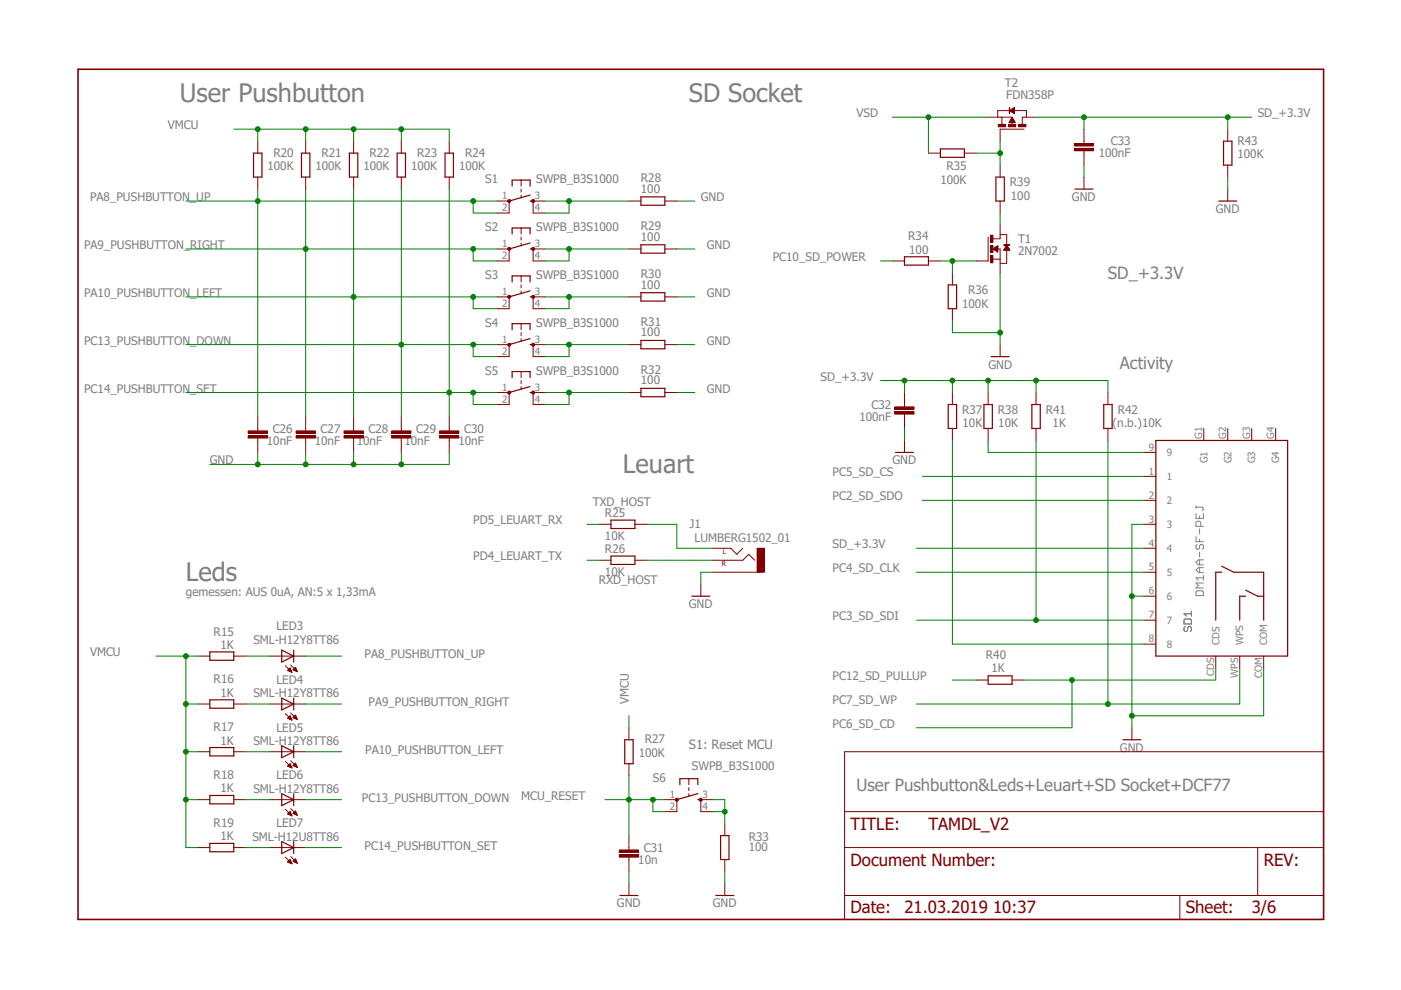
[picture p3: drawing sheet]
<svg xmlns="http://www.w3.org/2000/svg" width="297mm" height="210mm" viewBox="0 0 297 210" stroke-linecap="round" stroke-linejoin="round" font-family="sans-serif">
<g fill="none" stroke="#7f7f7f" stroke-width=".21">
<path d="M253.6 107.5h1.3l.2 .3v.2l-.2 .3M253.6 108.9v1h1.5v-1M253.6 107.2v.6M253.6 113.8v1.1h1.5M253.8 115.4l-.2 .3v.5l.2 .3h.3l.2-.3v-.5l.3-.3h.3l.2 .3v.5l-.2 .3M254.3 109.4v.5M254.3 112.1v1.1M254.3 114.3v.6M254.3 117.1v1M254.3 118.7v1.1M254.6 111.6v-.8l-.3-.3h-.5l-.2 .3v.8h1.5M255.1 118.7h-1l-.5 .5 .5 .6h1"/>
<path d="M251.3 132.8l-.3 .3v.5l.3 .3h.2l.3-.3v-.5l.2-.3h.3l.3 .3v.5l-.3 .3M251.3 131.2h1l.3 .3v.8h-1.6v-.8zM252.6 129.6v1M252.6 130.1h-1.6l.5 .5M253.6 125.5l.2-.2h1.1l.2 .2v.8h-1.5zM254.3 120.4v1M255.1 122v1M255.1 123.6h-1.5l.5 .5-.5 .6h1.5M255.1 122.5h-1.5l.5 .5M255.1 120.4h-1l-.5 .5 .5 .5h1"/>
</g>
<path d="M16.5 14.7h264.1v180.2h-264.1z" fill="none" stroke="#7f0000" stroke-width=".34"/>
<path d="M110.5 38.2v1.3M107.9 42.6v2.6M110.5 40.1v.6M110.5 41.4v.6M113 42.6v2.6M179.1 159.4h101.5v35.5h-101.5zM179.1 179.7h101.5M179.1 172.1h101.5M266.7 179.7v10.2M179.1 189.9h101.5M250.1 189.9v5" fill="none" stroke="#7f0000" stroke-width=".21"/>
<path d="M108.6 39.5v-1.3h3.8v1.3M112.4 42.6h.6M112.4 41.4l-4.5 1.2" fill="none" stroke="#7f0000" stroke-width=".25"/>
<path d="M107.7 42.4h.5v.4l-.3 .2-.2-.2-.1-.2z" fill-rule="evenodd" fill="#7f0000"/>
<path d="M107.7 42.4h.5v.4l-.3 .2-.2-.2-.1-.2z" fill="none" stroke="#7f0000" stroke-width=".21"/>
<path d="M112.8 42.4h.5v.4l-.3 .2-.2-.2-.1-.2z" fill-rule="evenodd" fill="#7f0000"/>
<path d="M105.4 42.6h2.5M105.4 45.2h2.5M107.9 52.8v2.5M110.5 48.3v1.3M110.5 50.2v.7M110.5 51.5v.7M112.8 42.4h.5v.4l-.3 .2-.2-.2-.1-.2zM113 42.6h2.6M113 45.2h2.6M113 52.8v2.5" fill="none" stroke="#7f0000" stroke-width=".21"/>
<path d="M108.6 49.6v-1.3h3.8v1.3M112.4 52.8h.6M112.4 51.5l-4.5 1.3" fill="none" stroke="#7f0000" stroke-width=".25"/>
<path d="M107.7 52.5h.5v.5h-.5l-.1-.2z" fill-rule="evenodd" fill="#7f0000"/>
<path d="M107.7 52.5h.5v.5h-.5l-.1-.2z" fill="none" stroke="#7f0000" stroke-width=".21"/>
<path d="M112.8 52.5h.5v.5h-.5l-.1-.2z" fill-rule="evenodd" fill="#7f0000"/>
<path d="M105.4 52.8h2.5M105.4 55.3h2.5M110.5 58.5v1.3M112.8 52.5h.5v.5h-.5l-.1-.2zM113 52.8h2.6M113 55.3h2.6M107.9 62.9v2.5M110.5 60.4v.6M110.5 61.7v.6M113 62.9v2.5" fill="none" stroke="#7f0000" stroke-width=".21"/>
<path d="M108.6 59.8v-1.3h3.8v1.3M112.4 62.9h.6M112.4 61.7l-4.5 1.2" fill="none" stroke="#7f0000" stroke-width=".25"/>
<path d="M107.7 62.7h.5v.5h-.5l-.1-.3z" fill-rule="evenodd" fill="#7f0000"/>
<path d="M107.7 62.7h.5v.5h-.5l-.1-.3z" fill="none" stroke="#7f0000" stroke-width=".21"/>
<path d="M112.8 62.7h.5v.5h-.5l-.1-.3z" fill-rule="evenodd" fill="#7f0000"/>
<path d="M105.4 62.9h2.5M105.4 65.4h2.5M107.9 73.1v2.5M110.5 68.6v1.3M110.5 70.5v.7M110.5 71.8v.6M112.8 62.7h.5v.5h-.5l-.1-.3zM113 62.9h2.6M113 65.4h2.6M113 73.1v2.5" fill="none" stroke="#7f0000" stroke-width=".21"/>
<path d="M108.6 69.9v-1.3h3.8v1.3M112.4 73.1h.6M112.4 71.8l-4.5 1.3" fill="none" stroke="#7f0000" stroke-width=".25"/>
<path d="M107.7 72.9h.5v.4h-.5l-.1-.2z" fill-rule="evenodd" fill="#7f0000"/>
<path d="M107.7 72.9h.5v.4h-.5l-.1-.2z" fill="none" stroke="#7f0000" stroke-width=".21"/>
<path d="M112.8 72.9h.5v.4h-.5l-.1-.2z" fill-rule="evenodd" fill="#7f0000"/>
<path d="M105.4 73.1h2.5M105.4 75.6h2.5M110.5 78.8v1.3M112.8 72.9h.5v.4h-.5l-.1-.2zM113 73.1h2.6M113 75.6h2.6M107.9 83.2v2.6M110.5 80.7v.6M110.5 82v.6M113 83.2v2.6" fill="none" stroke="#7f0000" stroke-width=".21"/>
<path d="M108.6 80.1v-1.3h3.8v1.3M112.4 83.2h.6M112.4 82l-4.5 1.2" fill="none" stroke="#7f0000" stroke-width=".25"/>
<path d="M107.7 83l.2-.1 .3 .1v.5h-.5l-.1-.3z" fill-rule="evenodd" fill="#7f0000"/>
<path d="M107.7 83l.2-.1 .3 .1v.5h-.5l-.1-.3z" fill="none" stroke="#7f0000" stroke-width=".21"/>
<path d="M112.8 83l.2-.1 .3 .1v.5h-.5l-.1-.3z" fill-rule="evenodd" fill="#7f0000"/>
<g fill="none" stroke="#7f0000" stroke-width=".21">
<path d="M54.6 29.9v2.6M54.6 37.5v2.6M64.8 29.9v2.6M64.8 37.5v2.6M75 29.9v2.6M75 37.5v2.6M85.1 29.9v2.6M85.1 37.5v2.6M95.2 29.9v2.6M95.2 37.5v2.6M133.3 42.6h2.6M133.3 52.8h2.6"/>
<path d="M141 42.6h2.5M141 52.8h2.5M133.3 62.9h2.6M133.3 73.1h2.6M141 62.9h2.5M141 73.1h2.5M95.2 90.8v.6M95.2 92.9v.5M105.4 83.2h2.5M105.4 85.8h2.5M112.8 83l.2-.1 .3 .1v.5h-.5l-.1-.3zM113 83.2h2.6"/>
<path d="M113 85.8h2.6M133.3 83.2h2.6M141 83.2h2.5M41.9 139.1h2.6M49.6 139.1h2.5"/>
</g>
<path d="M53.8 32.5h1.7v5h-1.7zM63.9 32.5h1.8v5h-1.8zM74.1 32.5h1.8v5h-1.8zM84.2 32.5h1.8v5h-1.8zM94.4 32.5h1.7v5h-1.7zM135.9 41.7h5.1v1.8h-5.1zM135.9 51.9h5.1v1.8h-5.1zM135.9 62.1h5.1v1.7h-5.1zM135.9 72.2h5.1v1.8h-5.1zM135.9 82.3h5.1v1.8h-5.1zM44.5 138.2h5.1v1.8h-5.1z" fill="none" stroke="#7f0000" stroke-width=".25"/>
<path d="M93.2 91.4h4.1v.5h-4.1z" fill-rule="evenodd" fill="#7f0000"/>
<path d="M93.2 91.4h4.1v.5h-4.1z" fill="none" stroke="#7f0000" stroke-width=".21"/>
<path d="M93.2 92.4h4.1v.5h-4.1z" fill-rule="evenodd" fill="#7f0000"/>
<path d="M85.1 90.8v.6M85.1 92.9v.5M93.2 92.4h4.1v.5h-4.1zM95.2 88.3v2.5M95.2 93.4v2.5" fill="none" stroke="#7f0000" stroke-width=".21"/>
<path d="M83.1 91.4h4v.5h-4z" fill-rule="evenodd" fill="#7f0000"/>
<path d="M83.1 91.4h4v.5h-4z" fill="none" stroke="#7f0000" stroke-width=".21"/>
<path d="M83.1 92.4h4v.5h-4z" fill-rule="evenodd" fill="#7f0000"/>
<path d="M75 90.8v.6M75 92.9v.5M83.1 92.4h4v.5h-4zM85.1 88.3v2.5M85.1 93.4v2.5" fill="none" stroke="#7f0000" stroke-width=".21"/>
<path d="M72.9 91.4h4.1v.5h-4.1z" fill-rule="evenodd" fill="#7f0000"/>
<path d="M72.9 91.4h4.1v.5h-4.1z" fill="none" stroke="#7f0000" stroke-width=".21"/>
<path d="M72.9 92.4h4.1v.5h-4.1z" fill-rule="evenodd" fill="#7f0000"/>
<path d="M64.8 90.8v.6M64.8 92.9v.5M72.9 92.4h4.1v.5h-4.1zM75 88.3v2.5M75 93.4v2.5" fill="none" stroke="#7f0000" stroke-width=".21"/>
<path d="M62.8 91.4h4v.5h-4z" fill-rule="evenodd" fill="#7f0000"/>
<path d="M62.8 91.4h4v.5h-4z" fill="none" stroke="#7f0000" stroke-width=".21"/>
<path d="M62.8 92.4h4v.5h-4z" fill-rule="evenodd" fill="#7f0000"/>
<path d="M54.6 90.8v.6M54.6 92.9v.5M62.8 92.4h4v.5h-4zM64.8 88.3v2.5M64.8 93.4v2.5" fill="none" stroke="#7f0000" stroke-width=".21"/>
<path d="M52.6 91.4h4.1v.5h-4.1z" fill-rule="evenodd" fill="#7f0000"/>
<path d="M52.6 91.4h4.1v.5h-4.1z" fill="none" stroke="#7f0000" stroke-width=".21"/>
<path d="M52.6 92.4h4.1v.5h-4.1z" fill-rule="evenodd" fill="#7f0000"/>
<g fill="none" stroke="#7f0000" stroke-width=".21">
<path d="M229.8 29.9v.5M229.8 32v.5M52.6 92.4h4.1v.5h-4.1zM54.6 88.3v2.5M54.6 93.4v2.5M201.9 83.2v2.6M201.9 90.8v2.6M209.5 83.2v2.6M209.5 90.8v2.6M57.2 139.1h7.6M41.9 149.3h2.6M41.9 159.4h2.6"/>
<path d="M49.6 149.3h2.5M49.6 159.4h2.5M57.2 149.3h7.6M57.2 159.4h7.6M60.5 141.1l1.4 1.4M60.5 151.3l1.4 1.4M61 152.3l.5-.5 .4 .9zM61 152.3h.7M61 142.1h.7M61.1 142.2h.6M61.1 152.2h.6M61.1 142h.5"/>
<path d="M61.2 152.1h.4M61.2 141.9h.4M61.2 152.4h.6M61.3 152h.3M61.3 142.3h.5M61.3 141.8h.3M61.3 151.9h.2M61.4 141.7h.1M61.4 152.5h.4M61.4 151.8h.1M61.5 142.4h.3M61.5 141.6h.1"/>
<path d="M61.5 141.6l-.5 .6 .9 .3M61.5 141.6l.4 .9M61.6 141l1.4 1.4M61.6 151.2l1.4 1.3M61.6 152.6h.2M61.7 142.5h.1M61.8 152.7h.1M62.1 142h.8M62.1 142l.5-.5 .4 .9zM62.1 152.1l.5-.5 .4 .9zM62.2 152.1h.6M62.2 141.9h.6"/>
<path d="M62.2 152.2h.7M62.3 152h.5M62.3 142.1h.6M62.3 141.8h.5M62.4 151.9h.4M62.4 141.7h.3M62.4 152.3h.5M62.4 151.8h.3M62.5 141.6h.2M62.5 142.2h.4M62.5 151.8h.2M62.6 141.6h.1"/>
<path d="M62.6 151.7h.1M62.6 152.4h.3M62.7 142.3h.2M62.9 152.5h.1M62.9 142.4h.1M240 154.3v2.5M41.9 169.5h2.6M41.9 179.7h2.6M49.6 169.5h2.5M49.6 179.7h2.5M57.2 169.5h7.6M57.2 179.7h7.6"/>
<path d="M60.5 161.4l1.4 1.4M60.5 171.6l1.4 1.4M61 162.4l.9 .4M61 162.4l.5-.5 .4 .9M61 162.4h.7M61 172.6h.7M61.1 162.3h.6M61.1 172.6h.6M61.1 172.5h.5M61.2 162.5h.5M61.2 162.3h.4M61.2 172.4h.4"/>
<path d="M61.3 162.2h.3M61.3 172.7h.5M61.3 172.3h.3M61.3 162.6h.5M61.3 162.1h.2M61.4 172.2h.1M61.5 162h.1M61.5 172.1h.1M61.5 172.1l-.5 .5 .9 .4M61.5 172.1l.4 .9M61.5 172.8h.3M61.5 162.7h.3"/>
<path d="M61.6 161.3l1.4 1.4M61.6 171.4l1.4 1.4M61.7 172.9h.1M61.8 162.8h.1M62.1 162.3l.5-.5 .4 .9zM62.1 172.5h.8M62.1 172.5l.9 .3M62.1 172.5l.5-.5 .4 .8M62.2 162.3h.7M62.2 162.3h.6M62.2 172.4h.6M62.3 162.2h.5"/>
<path d="M62.3 172.6h.6M62.3 172.3h.5M62.4 162.1h.3M62.4 162.4h.5M62.4 172.2h.3M62.5 162h.2M62.5 172.1h.2M62.5 172.6h.4M62.6 161.9h.1M62.6 172h.1M62.6 162.5h.3M62.7 172.7h.2"/>
<path d="M62.8 162.6h.2M62.9 172.8h.1M63 162.7h.1M60.5 181.7l1.4 1.4M61 182.8l.5-.6 .4 .9zM61 182.8h.7M61 182.7h.7M61.1 182.6h.5M61.2 182.9h.6M61.3 182.5h.3M61.3 182.4h.2M61.4 183h.4"/>
<path d="M61.4 182.3h.1M61.6 181.6l1.4 1.4M61.6 183h.2M61.8 183.1h.1M62.1 182.6h.7M62.1 182.6l.9 .4M62.1 182.6l.5-.5 .4 .9M62.3 182.7h.6M62.3 182.5h.5M62.4 182.4h.4M62.4 182.8h.5M62.4 182.3h.3"/>
<path d="M62.5 182.2h.2M62.6 182.2h.1M62.6 182.9h.3M62.9 183h.1"/>
</g>
<g fill="none" stroke="#7f0000" stroke-width=".25">
<path d="M201 85.8h1.8v5h-1.8zM208.6 85.8h1.8v5h-1.8zM59.7 137.8l2.6 1.3-2.6 1.3zM62.3 137.8v2.6M44.5 148.4h5.1v1.8h-5.1zM44.5 158.5h5.1v1.8h-5.1zM59.7 148l2.6 1.3-2.6 1.2zM59.7 158.1l2.6 1.3-2.6 1.3zM62.3 148v2.5M62.3 158.1v2.6M238.1 156.8h3.8M44.5 168.7h5.1v1.7h-5.1z"/>
<path d="M44.5 178.8h5.1v1.8h-5.1zM59.7 168.3l2.6 1.2-2.6 1.3zM59.7 178.4l2.6 1.3-2.6 1.3zM62.3 168.3v2.5M62.3 178.4v2.6"/>
</g>
<path d="M227.8 31.5h4.1v.5h-4.1z" fill-rule="evenodd" fill="#7f0000"/>
<path d="M227.8 31.5h4.1v.5h-4.1z" fill="none" stroke="#7f0000" stroke-width=".21"/>
<path d="M227.8 30.4h4.1v.5h-4.1z" fill-rule="evenodd" fill="#7f0000"/>
<path d="M212 35v2.5M227.8 30.4h4.1v.5h-4.1zM229.8 27.4v2.5M229.8 32.5v2.5M212 42.6v2.6" fill="none" stroke="#7f0000" stroke-width=".21"/>
<path d="M211.2 37.5h1.7v5.1h-1.7z" fill="none" stroke="#7f0000" stroke-width=".25"/>
<path d="M216 26.4h1.5v.5h-1.5z" fill-rule="evenodd" fill="#7f0000"/>
<path d="M216 26.4h1.5v.5h-1.5z" fill="none" stroke="#7f0000" stroke-width=".21"/>
<path d="M213.8 26.4h1.5v.5h-1.5z" fill-rule="evenodd" fill="#7f0000"/>
<path d="M213.8 26.4h1.5v.5h-1.5z" fill="none" stroke="#7f0000" stroke-width=".21"/>
<path d="M211.7 26.4h1.5v.5h-1.5z" fill-rule="evenodd" fill="#7f0000"/>
<path d="M211.7 26.4h1.5v.5h-1.5z" fill="none" stroke="#7f0000" stroke-width=".21"/>
<path d="M214 22.8l.1 1.3z" fill-rule="evenodd" fill="#7f0000"/>
<g fill="none" stroke="#7f0000" stroke-width=".21">
<path d="M196.8 32.5h2.6M204.5 32.5h2.5M209.5 24.8h5.1v1.7M211.5 24.8v-1.3h6.1v1.3M212.4 24.8v1.6M214 22.8l.1 1.3zM214 25.9h1.2M214 25.9h1.1M214.1 25.8h1M214.1 23.5l1-.7v1.3zM214.1 25.7h1M214.2 25.7h.8"/>
<path d="M214.2 25.6h.8M214.2 23.5h.9M214.2 23.4h.9M214.3 25.5h.6M214.3 25.4h.6M214.3 23.6h.8M214.3 23.3h.8M214.4 25.4h.4M214.4 23.6h.7M214.4 25.2h.4M214.4 23.3h.7M214.5 25.2h.3"/>
<path d="M214.5 23.2h.6M214.5 25.1h.2M214.5 25.1h.1M214.5 23.7h.6M214.6 25l.6 1h-1.3zM214.6 25h.1M214.6 23.8h.5M214.6 23.1h.5M214.7 23.8h.4M214.7 23.1h.4M214.8 23h.3M214.8 23.9h.3"/>
<path d="M214.9 22.9h.2M214.9 24h.2M215 22.9h.1M215 24l.1 .1M217.1 27.4h-5.1v2.5M219.7 24.8h-3v1.6"/>
</g>
<path d="M199.4 31.6h5.1v1.8h-5.1z" fill="none" stroke="#7f0000" stroke-width=".25"/>
<path d="M210 49.9h.5v1.5h-.5z" fill-rule="evenodd" fill="#7f0000"/>
<path d="M210 49.9h.5v1.5h-.5z" fill="none" stroke="#7f0000" stroke-width=".21"/>
<path d="M210 52h.5v1.6h-.5z" fill-rule="evenodd" fill="#7f0000"/>
<path d="M210 52h.5v1.6h-.5z" fill="none" stroke="#7f0000" stroke-width=".21"/>
<path d="M210 54.2h.5v1.5h-.5z" fill-rule="evenodd" fill="#7f0000"/>
<path d="M210 54.2h.5v1.5h-.5z" fill="none" stroke="#7f0000" stroke-width=".21"/>
<path d="M212.8 51.9l1.3 .1z" fill-rule="evenodd" fill="#7f0000"/>
<g fill="none" stroke="#7f0000" stroke-width=".21">
<path d="M229.8 37.5v2.6M189.2 55.3h2.6M196.8 55.3h2.6M201.9 57.9v2.5M209.5 50.2v5.1h-2.5M210.5 54.9h1.5M210.5 52.8l1-.6v1.2zM210.6 52.7h.9M210.6 52.8h.9M210.7 52.9h.8M210.8 52.6h.7M210.9 53h.6"/>
<path d="M210.9 52.6h.6M210.9 52.5h.6M211 53.1h.5M211.1 52.4h.4M211.2 53.2h.3M211.2 52.4h.3M211.3 52.3h.2M211.3 53.3h.2M211.4 52.2h.1M211.4 53.3h.1M211.5 52.2h.1M211.5 53.4h.1"/>
<path d="M211.5 52.8h.5v5.1M212 47.7v2.9h-1.5M212 49.7h1.4v2.3M212.8 51.9l1.3 .1zM212.8 53h1.3M212.9 52.9h1.1M213 52.8h.9M213 52.7h.9M213.1 52.6h.7M213.1 52.5h.7M213.2 52.4h.5M213.3 52.3h.4"/>
<path d="M213.3 52.2h.3M213.4 52.2h.2M213.4 52.1h.1M213.4 53v2.8h-1.4M213.4 52l.7 1h-1.3zM201.9 65.4v2.6M212 73.1v2.5M191.8 85.8v.5M191.8 87.8v.5M219.7 83.2v2.6M219.7 90.8v2.6M234.9 83.2v2.6"/>
<path d="M234.9 90.8v2.6M242.5 95.9h2.6M255.2 90.8v2.6M260.3 90.8v2.6M265.4 90.8v2.6M270.5 90.8v2.6M242.5 101h2.6M242.5 106.1h2.6M242.5 111.2h2.6M242.5 116.2h2.6M242.5 121.3h2.6M242.5 126.4h2.6"/>
<path d="M242.5 131.5h2.6M242.5 136.6h2.6M257.8 139.1v2.5M262.8 139.1v2.5M267.9 139.1v2.5"/>
</g>
<path d="M191.8 54.4h5v1.8h-5zM227.9 40.1h3.8M201 60.4h1.8v5h-1.8zM210.1 75.6h3.8M218.8 85.8h1.8v5h-1.8zM234 85.8h1.8v5h-1.8zM245.1 93.4h27.9v45.7h-27.9zM259 120.1l2.6 1.2h6.3v10.2M259 121.3h-1.2v10.2M264.1 126.4h-1.3v5.1M264.1 125.1l2.6 1.3h1.2" fill="none" stroke="#7f0000" stroke-width=".25"/>
<path d="M189.7 87.3h4.1v.5h-4.1z" fill-rule="evenodd" fill="#7f0000"/>
<path d="M189.7 87.3h4.1v.5h-4.1z" fill="none" stroke="#7f0000" stroke-width=".21"/>
<path d="M189.7 86.3h4.1v.5h-4.1z" fill-rule="evenodd" fill="#7f0000"/>
<g fill="none" stroke="#7f0000" stroke-width=".21">
<path d="M260.3 27.4v2.5M260.3 35v2.5M260.3 40.1v2.5M189.7 86.3h4.1v.5h-4.1zM191.8 83.2v2.6M191.8 88.3v2.5M191.8 93.4v2.5M127 118.8h2.5M127 111.2h2.5M134.6 118.8h2.6M134.6 111.2h2.6M153.7 118.8h3.8l1.2-1.3 1.3 1.3"/>
<path d="M153.7 116.2h1.2l1.3 1.3 1.3-1.3M148.6 123.9v2.5M153.7 121.3h7.6"/>
</g>
<path d="M259.4 29.9h1.8v5.1h-1.8zM258.4 42.6h3.8M189.9 95.9h3.8M129.5 117.9h5.1v1.8h-5.1zM129.5 110.3h5.1v1.8h-5.1zM146.7 126.4h3.8" fill="none" stroke="#7f0000" stroke-width=".25"/>
<path d="M160.5 116.2h1.5v5.1h-1.5z" fill-rule="evenodd" fill="#7f0000"/>
<path d="M151.1 118.8h2.6M151.1 116.2h2.6M160.5 116.2h1.5v5.1h-1.5zM151.1 121.3h2.6M207 144.2h2.5M214.6 144.2h2.5M143.5 169.5v2.6M146 165.1v1.3M146 167v.6M146 168.3v.6M148.6 169.5v2.6" fill="none" stroke="#7f0000" stroke-width=".21"/>
<path d="M209.5 143.3h5.1v1.8h-5.1zM144.1 166.4v-1.3h3.9v1.3M148 169.5h.6M148 168.3l-4.5 1.2" fill="none" stroke="#7f0000" stroke-width=".25"/>
<path d="M143.3 169.3l.2-.1 .3 .1v.5h-.5z" fill-rule="evenodd" fill="#7f0000"/>
<path d="M143.3 169.3l.2-.1 .3 .1v.5h-.5z" fill="none" stroke="#7f0000" stroke-width=".21"/>
<path d="M148.3 169.3l.3-.1 .2 .1 .1 .2-.1 .3h-.5z" fill-rule="evenodd" fill="#7f0000"/>
<path d="M133.3 154.3v2.5M133.3 161.9v2.6M133.3 179.7v.5M141 169.5h2.5M141 172.1h2.5M148.3 169.3l.3-.1 .2 .1 .1 .2-.1 .3h-.5zM148.6 169.5h2.5M148.6 172.1h2.5M153.7 174.6v2.6M133.3 181.7v.5M153.7 182.2v2.6" fill="none" stroke="#7f0000" stroke-width=".21"/>
<path d="M132.5 156.8h1.7v5.1h-1.7zM152.8 177.2h1.8v5h-1.8z" fill="none" stroke="#7f0000" stroke-width=".25"/>
<path d="M131.3 180.2h4.1v.5h-4.1z" fill-rule="evenodd" fill="#7f0000"/>
<path d="M131.3 180.2h4.1v.5h-4.1z" fill="none" stroke="#7f0000" stroke-width=".21"/>
<path d="M131.3 181.2h4.1v.5h-4.1z" fill-rule="evenodd" fill="#7f0000"/>
<path d="M133.3 177.2v2.5M131.3 181.2h4.1v.5h-4.1zM133.3 182.2v2.6M133.3 187.3v2.6M153.7 187.3v2.6" fill="none" stroke="#7f0000" stroke-width=".21"/>
<path d="M131.4 189.9h3.9M151.8 189.9h3.8" fill="none" stroke="#7f0000" stroke-width=".25"/>
<path d="M143.5 42.6h3.8M143.5 52.8h3.8M143.5 62.9h3.8M143.5 73.1h3.8M75 95.9v2.6M85.1 95.9v2.6h-20.3M143.5 83.2h3.8" fill="none" stroke="#007f00" stroke-width=".21"/>
<circle cx="75" cy="98.5" r=".51" fill="#007f00"/>
<g fill="none" stroke="#007f00" stroke-width=".21">
<path d="M64.8 95.9v2.6h-10.2"/>
<circle cx="75" cy="98.5" r=".51"/>
</g>
<circle cx="64.8" cy="98.5" r=".51" fill="#007f00"/>
<g fill="none" stroke="#007f00" stroke-width=".21">
<path d="M54.6 95.9v2.6h-10.1"/>
<circle cx="64.8" cy="98.5" r=".51"/>
</g>
<circle cx="54.6" cy="98.5" r=".51" fill="#007f00"/>
<g fill="none" stroke="#007f00" stroke-width=".21">
<path d="M95.2 95.9v2.6h-10.1"/>
<circle cx="54.6" cy="98.5" r=".51"/>
</g>
<circle cx="85.1" cy="98.5" r=".51" fill="#007f00"/>
<g fill="none" stroke="#007f00" stroke-width=".21">
<path d="M242.5 111.2h-2.5v43.1M240 126.4h2.5"/>
<circle cx="85.1" cy="98.5" r=".51"/>
</g>
<circle cx="240" cy="126.4" r=".51" fill="#007f00"/>
<g fill="none" stroke="#007f00" stroke-width=".21">
<path d="M267.9 141.6v10.2h-27.9"/>
<circle cx="240" cy="126.4" r=".51"/>
</g>
<circle cx="240" cy="151.8" r=".51" fill="#007f00"/>
<g fill="none" stroke="#007f00" stroke-width=".21">
<path d="M212 57.9v15.2M201.9 68v2.5h10.1"/>
<circle cx="240" cy="151.8" r=".51"/>
</g>
<circle cx="212" cy="70.5" r=".51" fill="#007f00"/>
<g fill="none" stroke="#007f00" stroke-width=".21">
<path d="M229.8 35v2.5M260.3 37.5v2.6M115.6 42.6h17.7M120.6 42.6v2.6h-5M191.8 90.8v2.6M52.1 139.1h5.1M151.1 121.3h-2.5v2.6M133.3 184.8v2.5M153.7 184.8v2.5"/>
<circle cx="212" cy="70.5" r=".51"/>
</g>
<circle cx="120.6" cy="42.6" r=".51" fill="#007f00"/>
<g fill="none" stroke="#007f00" stroke-width=".21">
<path d="M115.6 52.8h17.7M120.6 52.8v2.5h-5"/>
<circle cx="120.6" cy="42.6" r=".51"/>
</g>
<circle cx="120.6" cy="52.8" r=".51" fill="#007f00"/>
<g fill="none" stroke="#007f00" stroke-width=".21">
<path d="M115.6 62.9h17.7M120.6 62.9v2.5h-5"/>
<circle cx="120.6" cy="52.8" r=".51"/>
</g>
<circle cx="120.6" cy="62.9" r=".51" fill="#007f00"/>
<g fill="none" stroke="#007f00" stroke-width=".21">
<path d="M115.6 73.1h17.7M120.6 73.1v2.5h-5"/>
<circle cx="120.6" cy="62.9" r=".51"/>
</g>
<circle cx="120.6" cy="73.1" r=".51" fill="#007f00"/>
<g fill="none" stroke="#007f00" stroke-width=".21">
<path d="M115.6 83.2h17.7M120.6 83.2v2.6h-5"/>
<circle cx="120.6" cy="73.1" r=".51"/>
</g>
<circle cx="120.6" cy="83.2" r=".51" fill="#007f00"/>
<g fill="none" stroke="#007f00" stroke-width=".21">
<path d="M194.3 121.3h48.2M52.1 149.3h5.1M52.1 159.4h5.1M257.8 141.6v2.6h-40.7M52.1 169.5h5.1M52.1 179.7h5.1"/>
<circle cx="120.6" cy="83.2" r=".51"/>
</g>
<circle cx="227.3" cy="144.2" r=".51" fill="#007f00"/>
<g fill="none" stroke="#007f00" stroke-width=".21">
<path d="M234.9 93.4v55.9M227.3 144.2v10.1h-33M262.8 141.6v7.7h-68.5"/>
<circle cx="227.3" cy="144.2" r=".51"/>
</g>
<circle cx="234.9" cy="149.3" r=".51" fill="#007f00"/>
<g fill="none" stroke="#007f00" stroke-width=".21">
<path d="M209.5 80.7v2.5M219.7 80.7h-17.8v2.5"/>
<circle cx="234.9" cy="149.3" r=".51"/>
</g>
<circle cx="209.5" cy="80.7" r=".51" fill="#007f00"/>
<g fill="none" stroke="#007f00" stroke-width=".21">
<path d="M234.9 80.7h-15.2v2.5"/>
<circle cx="209.5" cy="80.7" r=".51"/>
</g>
<circle cx="219.7" cy="80.7" r=".51" fill="#007f00"/>
<g fill="none" stroke="#007f00" stroke-width=".21">
<path d="M191.8 80.7h10.1"/>
<circle cx="219.7" cy="80.7" r=".51"/>
</g>
<circle cx="201.9" cy="80.7" r=".51" fill="#007f00"/>
<g fill="none" stroke="#007f00" stroke-width=".21">
<path d="M186.7 80.7h5.1v2.5M234.9 80.7v2.5"/>
<circle cx="201.9" cy="80.7" r=".51"/>
</g>
<circle cx="191.8" cy="80.7" r=".51" fill="#007f00"/>
<g fill="none" stroke="#007f00" stroke-width=".21">
<path d="M219.7 24.8h45.7M229.8 24.8v2.6"/>
<circle cx="191.8" cy="80.7" r=".51"/>
</g>
<circle cx="229.8" cy="24.8" r=".51" fill="#007f00"/>
<g fill="none" stroke="#007f00" stroke-width=".21">
<path d="M260.3 24.8v2.6"/>
<circle cx="229.8" cy="24.8" r=".51"/>
</g>
<circle cx="260.3" cy="24.8" r=".51" fill="#007f00"/>
<g fill="none" stroke="#007f00" stroke-width=".21">
<path d="M207 32.5h5M212 29.9v5.1M194.3 116.2h48.2"/>
<circle cx="260.3" cy="24.8" r=".51"/>
</g>
<circle cx="212" cy="32.5" r=".51" fill="#007f00"/>
<g fill="none" stroke="#007f00" stroke-width=".21">
<path d="M199.4 55.3h7.6M201.9 55.3v2.6M212 45.2v2.5"/>
<circle cx="212" cy="32.5" r=".51"/>
</g>
<circle cx="201.9" cy="55.3" r=".51" fill="#007f00"/>
<g fill="none" stroke="#007f00" stroke-width=".21">
<path d="M201.9 93.4v43.2h40.6M209.5 93.4v2.5h33M219.7 93.4v38.1M195.6 101h46.9M195.6 106.1h46.9M194.3 131.5h48.2"/>
<circle cx="201.9" cy="55.3" r=".51"/>
</g>
<circle cx="219.7" cy="131.5" r=".51" fill="#007f00"/>
<g fill="none" stroke="#007f00" stroke-width=".21">
<path d="M189.2 24.8h20.3M196.8 24.8v7.7M137.2 111.2h6.3v5h7.6M137.2 118.8h13.9"/>
<circle cx="219.7" cy="131.5" r=".51"/>
</g>
<circle cx="196.8" cy="24.8" r=".51" fill="#007f00"/>
<g fill="none" stroke="#007f00" stroke-width=".21">
<path d="M75 27.4h20.2v2.5M85.1 27.4v2.5M186.7 55.3h2.5M124.5 111.2h2.5M124.5 118.8h2.5M201.9 144.2h5.1"/>
<circle cx="196.8" cy="24.8" r=".51"/>
</g>
<circle cx="85.1" cy="27.4" r=".51" fill="#007f00"/>
<g fill="none" stroke="#007f00" stroke-width=".21">
<path d="M64.8 27.4h10.2v2.5"/>
<circle cx="85.1" cy="27.4" r=".51"/>
</g>
<circle cx="75" cy="27.4" r=".51" fill="#007f00"/>
<g fill="none" stroke="#007f00" stroke-width=".21">
<path d="M54.6 27.4h10.2v2.5"/>
<circle cx="75" cy="27.4" r=".51"/>
</g>
<circle cx="64.8" cy="27.4" r=".51" fill="#007f00"/>
<g fill="none" stroke="#007f00" stroke-width=".21">
<path d="M49.6 27.4h5v2.5"/>
<circle cx="64.8" cy="27.4" r=".51"/>
</g>
<circle cx="54.6" cy="27.4" r=".51" fill="#007f00"/>
<g fill="none" stroke="#007f00" stroke-width=".21">
<path d="M39.4 139.1h2.5M41.9 159.4h-2.5v20.3h2.5M39.4 169.5h2.5"/>
<circle cx="54.6" cy="27.4" r=".51"/>
</g>
<circle cx="39.4" cy="169.5" r=".51" fill="#007f00"/>
<g fill="none" stroke="#007f00" stroke-width=".21">
<path d="M41.9 149.3h-2.5v10.1"/>
<circle cx="39.4" cy="169.5" r=".51"/>
</g>
<circle cx="39.4" cy="159.4" r=".51" fill="#007f00"/>
<g fill="none" stroke="#007f00" stroke-width=".21">
<path d="M39.4 139.1v10.2"/>
<circle cx="39.4" cy="159.4" r=".51"/>
</g>
<circle cx="39.4" cy="149.3" r=".51" fill="#007f00"/>
<g fill="none" stroke="#007f00" stroke-width=".21">
<path d="M33.1 139.1h6.3"/>
<circle cx="39.4" cy="149.3" r=".51"/>
</g>
<circle cx="39.4" cy="139.1" r=".51" fill="#007f00"/>
<g fill="none" stroke="#007f00" stroke-width=".21">
<path d="M133.3 151.8v2.5M128.3 169.5h12.7M133.3 164.5v12.7"/>
<circle cx="39.4" cy="139.1" r=".51"/>
</g>
<circle cx="133.3" cy="169.5" r=".51" fill="#007f00"/>
<g fill="none" stroke="#007f00" stroke-width=".21">
<path d="M138.4 169.5v2.6h2.6"/>
<circle cx="133.3" cy="169.5" r=".51"/>
</g>
<circle cx="138.4" cy="169.5" r=".51" fill="#007f00"/>
<g fill="none" stroke="#007f00" stroke-width=".21">
<path d="M151.1 169.5h2.6v5.1M151.1 172.1h2.6"/>
<circle cx="138.4" cy="169.5" r=".51"/>
</g>
<circle cx="153.7" cy="172.1" r=".51" fill="#007f00"/>
<g fill="none" stroke="#007f00" stroke-width=".21">
<path d="M39.4 42.6h66M54.6 40.1v48.2M100.3 42.6v2.6h5.1"/>
<circle cx="153.7" cy="172.1" r=".51"/>
</g>
<circle cx="100.3" cy="42.6" r=".51" fill="#007f00"/>
<circle cx="100.3" cy="42.6" r=".51" fill="none" stroke="#007f00" stroke-width=".21"/>
<circle cx="54.6" cy="42.6" r=".51" fill="#007f00"/>
<g fill="none" stroke="#007f00" stroke-width=".21">
<path d="M39.4 52.8h66M64.8 40.1v48.2M100.3 52.8v2.5h5.1M64.8 139.1h7.6"/>
<circle cx="54.6" cy="42.6" r=".51"/>
</g>
<circle cx="100.3" cy="52.8" r=".51" fill="#007f00"/>
<circle cx="100.3" cy="52.8" r=".51" fill="none" stroke="#007f00" stroke-width=".21"/>
<circle cx="64.8" cy="52.8" r=".51" fill="#007f00"/>
<g fill="none" stroke="#007f00" stroke-width=".21">
<path d="M75 40.1v48.2M39.4 62.9h66M64.8 149.3h7.6"/>
<circle cx="64.8" cy="52.8" r=".51"/>
</g>
<circle cx="75" cy="62.9" r=".51" fill="#007f00"/>
<g fill="none" stroke="#007f00" stroke-width=".21">
<path d="M100.3 62.9v2.5h5.1"/>
<circle cx="75" cy="62.9" r=".51"/>
</g>
<circle cx="100.3" cy="62.9" r=".51" fill="#007f00"/>
<g fill="none" stroke="#007f00" stroke-width=".21">
<path d="M85.1 40.1v48.2M39.4 73.1h66M100.3 73.1v2.5h5.1M64.8 159.4h7.6"/>
<circle cx="100.3" cy="62.9" r=".51"/>
</g>
<circle cx="100.3" cy="73.1" r=".51" fill="#007f00"/>
<circle cx="100.3" cy="73.1" r=".51" fill="none" stroke="#007f00" stroke-width=".21"/>
<circle cx="85.1" cy="73.1" r=".51" fill="#007f00"/>
<g fill="none" stroke="#007f00" stroke-width=".21">
<path d="M95.2 40.1v48.2M39.4 83.2h66M100.3 83.2v2.6h5.1M64.8 169.5h7.6"/>
<circle cx="85.1" cy="73.1" r=".51"/>
</g>
<circle cx="100.3" cy="83.2" r=".51" fill="#007f00"/>
<circle cx="100.3" cy="83.2" r=".51" fill="none" stroke="#007f00" stroke-width=".21"/>
<circle cx="95.2" cy="83.2" r=".51" fill="#007f00"/>
<g fill="none" stroke="#007f00" stroke-width=".21">
<path d="M64.8 179.7h7.6"/>
<circle cx="95.2" cy="83.2" r=".51"/>
</g>
<g font-size="5.4" fill="#7f7f7f">
<text x="38.1" y="21.7">User Pushbutton</text>
<text x="146" y="21.7">SD Socket</text>
<text x="132.1" y="100.4">Leuart</text>
<text x="39.4" y="123.2">Leds</text>
</g>
<g font-size="3.6" fill="#7f7f7f">
<text x="234.9" y="59.1">SD_+3.3V</text>
<text x="237.4" y="78.1">Activity</text>
<text x="181.6" y="167.6">User Pushbutton&amp;Leds+Leuart+SD Socket+DCF77</text>
</g>
<g font-size="3.6" fill="#7f0000">
<text x="180.3" y="175.9">TITLE:</text>
<text x="196.8" y="175.9">TAMDL_V2</text>
<text x="180.3" y="183.5">Document Number:</text>
<text x="267.9" y="183.5">REV:</text>
<text x="180.3" y="193.7">Date:</text>
<text x="191.8" y="193.7">21.03.2019 10:37</text>
<text x="251.4" y="193.7">Sheet:</text>
<text x="265.4" y="193.7">3/6</text>
</g>
<text font-size="2.7" fill="#7f7f7f" x="146" y="158.7">S1: Reset MCU</text>
<g font-size="2.5" fill="#7f7f7f">
<text x="213.1" y="18.5">T2</text>
<text x="213.4" y="21">FDN358P</text>
<text x="35.6" y="27.4">VMCU</text>
<text x="181.6" y="24.8">VSD</text>
<text x="266.7" y="24.8">SD_+3.3V</text>
<text x="58" y="33.2">R20</text>
<text x="68.2" y="33.2">R21</text>
<text x="78.3" y="33.2">R22</text>
<text x="88.4" y="33.2">R23</text>
<text x="98.6" y="33.2">R24</text>
<text x="233" y="33.4">100nF</text>
<text x="235.5" y="30.8">C33</text>
<text x="262.4" y="33.5">100K</text>
<text x="262.4" y="30.6">R43</text>
<text x="56.7" y="36">100K</text>
<text x="66.9" y="36">100K</text>
<text x="77" y="36">100K</text>
<text x="87.2" y="36">100K</text>
<text x="97.3" y="36">100K</text>
<text x="102.9" y="38.8">S1</text>
<text x="113.7" y="38.8">SWPB_B3S1000</text>
<text x="135.9" y="38.6">R28</text>
<text x="135.9" y="40.9">100</text>
<text x="199.4" y="38.9">100K</text>
<text x="200.7" y="36">R35</text>
<text x="214.1" y="39.5">R39</text>
<text x="19.1" y="42.6">PA8_PUSHBUTTON_UP</text>
<text x="148.6" y="42.6">GND</text>
<text x="214.3" y="42.4">100</text>
<text x="227.3" y="42.6">GND</text>
<text x="257.8" y="45.2">GND</text>
<text x="17.8" y="52.8">PA9_PUSHBUTTON_RIGHT</text>
<text x="102.9" y="49">S2</text>
<text x="113.7" y="49">SWPB_B3S1000</text>
<text x="135.9" y="48.7">R29</text>
<text x="135.9" y="51">100</text>
<text x="149.9" y="52.8">GND</text>
<text x="192.6" y="51">R34</text>
<text x="192.8" y="53.8">100</text>
<text x="215.9" y="51.5">T1</text>
<text x="102.9" y="59.1">S3</text>
<text x="113.7" y="59.1">SWPB_B3S1000</text>
<text x="135.9" y="58.9">R30</text>
<text x="163.8" y="55.3">PC10_SD_POWER</text>
<text x="215.9" y="54.1">2N7002</text>
<text x="17.8" y="62.9">PA10_PUSHBUTTON_LEFT</text>
<text x="135.9" y="61.2">100</text>
<text x="149.9" y="62.9">GND</text>
<text x="204" y="65.2">100K</text>
<text x="205.3" y="62.4">R36</text>
<text x="102.9" y="69.3">S4</text>
<text x="113.7" y="69.3">SWPB_B3S1000</text>
<text x="135.9" y="69">R31</text>
<text x="135.9" y="71.3">100</text>
<text x="17.8" y="73.1">PC13_PUSHBUTTON_DOWN</text>
<text x="149.9" y="73.1">GND</text>
<text x="17.8" y="83.2">PC14_PUSHBUTTON_SET</text>
<text x="102.9" y="79.4">S5</text>
<text x="113.7" y="79.4">SWPB_B3S1000</text>
<text x="135.9" y="79.2">R32</text>
<text x="135.9" y="81.4">100</text>
<text x="149.9" y="83.2">GND</text>
<text x="174" y="80.7">SD_+3.3V</text>
<text x="209.6" y="78.1">GND</text>
<text x="182.2" y="89.2">100nF</text>
<text x="184.8" y="86.7">C32</text>
<text x="204" y="87.8">R37</text>
<text x="211.6" y="87.8">R38</text>
<text x="221.7" y="87.8">R41</text>
<text x="237" y="87.8">R42</text>
<text x="56.6" y="94.3">10nF</text>
<text x="57.8" y="91.7">C26</text>
<text x="66.8" y="94.3">10nF</text>
<text x="68" y="91.7">C27</text>
<text x="75.6" y="94.3">10nF</text>
<text x="78.1" y="91.7">C28</text>
<text x="85.8" y="94.3">10nF</text>
<text x="88.3" y="91.7">C29</text>
<text x="97.2" y="94.3">10nF</text>
<text x="98.4" y="91.7">C30</text>
<text x="204.1" y="90.6">10K</text>
<text x="211.7" y="90.6">10K</text>
<text x="223.2" y="90.6">1K</text>
<text x="235.9" y="90.6">(n.b.)10K</text>
<text x="44.5" y="98.5">GND</text>
<text x="176.5" y="101">PC5_SD_CS</text>
<text x="189.2" y="98.5">GND</text>
<text x="125.7" y="107.4">TXD_HOST</text>
<text x="176.5" y="106.1">PC2_SD_SDO</text>
<text x="100.3" y="111.2">PD5_LEUART_RX</text>
<text x="128.3" y="109.7">R25</text>
<text x="146.2" y="111.9">J1</text>
<text x="100.3" y="118.8">PD4_LEUART_TX</text>
<text x="128.3" y="117.3">R26</text>
<text x="128.3" y="114.5">10K</text>
<text x="147.3" y="115">LUMBERG1502_01</text>
<text x="176.5" y="116.2">SD_+3.3V</text>
<text x="127" y="123.9">RXD_HOST</text>
<text x="128.3" y="122.1">10K</text>
<text x="176.5" y="121.3">PC4_SD_CLK</text>
<text x="39.4" y="126.4">gemessen: AUS 0uA, AN:5 x 1,33mA</text>
<text x="146" y="128.9">GND</text>
<text x="176.5" y="131.5">PC3_SD_SDI</text>
<text x="45.3" y="134.7">R15</text>
<text x="46.7" y="137.6">1K</text>
<text x="53.7" y="136.4">SML-H12Y8TT86</text>
<text x="58.6" y="133.5">LED3</text>
<text x="19.1" y="139.1">VMCU</text>
<text x="77.3" y="139.6">PA8_PUSHBUTTON_UP</text>
<text x="209" y="139.8">R40</text>
<text x="210.2" y="142.4">1K</text>
<text x="45.3" y="144.9">R16</text>
<text x="46.7" y="147.7">1K</text>
<text x="53.7" y="147.9">SML-H12Y8TT86</text>
<text x="58.6" y="144.9">LED4</text>
<text x="78.1" y="149.8">PA9_PUSHBUTTON_RIGHT</text>
<text x="133.3" y="149.3" transform="rotate(-90 133.3 149.3)">VMCU</text>
<text x="176.5" y="149.3">PC7_SD_WP</text>
<text x="176.5" y="144.2">PC12_SD_PULLUP</text>
<text x="45.3" y="155.1">R17</text>
<text x="58.6" y="155.1">LED5</text>
<text x="176.5" y="154.3">PC6_SD_CD</text>
<text x="46.7" y="157.9">1K</text>
<text x="53.7" y="158">SML-H12Y8TT86</text>
<text x="77.4" y="159.9">PA10_PUSHBUTTON_LEFT</text>
<text x="135.4" y="160.4">100K</text>
<text x="136.7" y="157.6">R27</text>
<text x="237.4" y="159.4">GND</text>
<text x="45.3" y="165.2">R18</text>
<text x="58.6" y="165.2">LED6</text>
<text x="138.4" y="165.7">S6</text>
<text x="146.7" y="163.2">SWPB_B3S1000</text>
<text x="46.7" y="168">1K</text>
<text x="53.7" y="168.1">SML-H12Y8TT86</text>
<text x="76.7" y="170.1">PC13_PUSHBUTTON_DOWN</text>
<text x="110.5" y="169.5">MCU_RESET</text>
<text x="45.3" y="175.4">R19</text>
<text x="46.7" y="178.2">1K</text>
<text x="53.5" y="178.3">SML-H12U8TT86</text>
<text x="58.6" y="175.4">LED7</text>
<text x="158.7" y="178.2">R33</text>
<text x="77.3" y="180.2">PC14_PUSHBUTTON_SET</text>
<text x="135.3" y="183.1">10n</text>
<text x="136.5" y="180.6">C31</text>
<text x="158.7" y="180.5">100</text>
<text x="130.8" y="192.4">GND</text>
<text x="151.1" y="192.4">GND</text>
</g>
<g font-size="2.1" fill="#7f7f7f">
<text x="106.5" y="42.2">1</text>
<text x="106.5" y="44.8">2</text>
<text x="113.4" y="44.8">4</text>
<text x="113.4" y="42.2">3</text>
<text x="106.5" y="52.4">1</text>
<text x="113.4" y="52.4">3</text>
<text x="106.5" y="54.9">2</text>
<text x="113.4" y="54.9">4</text>
<text x="106.5" y="62.6">1</text>
<text x="106.5" y="65.1">2</text>
<text x="113.4" y="65.1">4</text>
<text x="113.4" y="62.6">3</text>
<text x="106.5" y="72.7">1</text>
<text x="106.5" y="75.3">2</text>
<text x="113.4" y="75.3">4</text>
<text x="113.4" y="72.7">3</text>
<text x="106.5" y="82.9">1</text>
<text x="113.4" y="82.9">3</text>
<text x="106.5" y="85.4">2</text>
<text x="113.4" y="85.4">4</text>
<text x="243.6" y="95.6">9</text>
<text x="254.9" y="93" transform="rotate(-90 254.9 93)">G1</text>
<text x="260" y="93" transform="rotate(-90 260 93)">G2</text>
<text x="265" y="93" transform="rotate(-90 265 93)">G3</text>
<text x="270.1" y="93" transform="rotate(-90 270.1 93)">G4</text>
<text x="243.6" y="100.7">1</text>
<text x="247.4" y="101.8">1</text>
<text x="247.4" y="96.7">9</text>
<text x="256" y="98.3" transform="rotate(-90 256 98.3)">G1</text>
<text x="261.1" y="98.3" transform="rotate(-90 261.1 98.3)">G2</text>
<text x="266.1" y="98.3" transform="rotate(-90 266.1 98.3)">G3</text>
<text x="271.2" y="98.3" transform="rotate(-90 271.2 98.3)">G4</text>
<text x="243.6" y="105.7">2</text>
<text x="247.4" y="106.8">2</text>
<text x="243.6" y="110.8">3</text>
<text x="247.4" y="111.9">3</text>
<text x="243.6" y="115.9">4</text>
<text x="247.4" y="117">4</text>
<text x="243.6" y="120.9">5</text>
<text x="247.4" y="122.1">5</text>
<text x="243.6" y="126">6</text>
<text x="243.6" y="131.1">7</text>
<text x="247.4" y="127.2">6</text>
<text x="243.6" y="136.2">8</text>
<text x="247.4" y="132.2">7</text>
<text x="247.4" y="137.3">8</text>
<text x="258.5" y="136.8" transform="rotate(-90 258.5 136.8)">CDS</text>
<text x="263.6" y="136.8" transform="rotate(-90 263.6 136.8)">WPS</text>
<text x="268.7" y="136.8" transform="rotate(-90 268.7 136.8)">COM</text>
<text x="257.4" y="143.3" transform="rotate(-90 257.4 143.3)">CDS</text>
<text x="262.5" y="143.7" transform="rotate(-90 262.5 143.7)">WPS</text>
<text x="267.6" y="143.8" transform="rotate(-90 267.6 143.8)">COM</text>
<text x="142" y="169.2">1</text>
<text x="142" y="171.7">2</text>
<text x="148.9" y="171.7">4</text>
<text x="148.9" y="169.2">3</text>
</g>
<g font-size="1.4" fill="#7f0000">
<text x="153.2" y="117.5">L</text>
<text x="153.1" y="120.1">R</text>
</g>
</svg>
